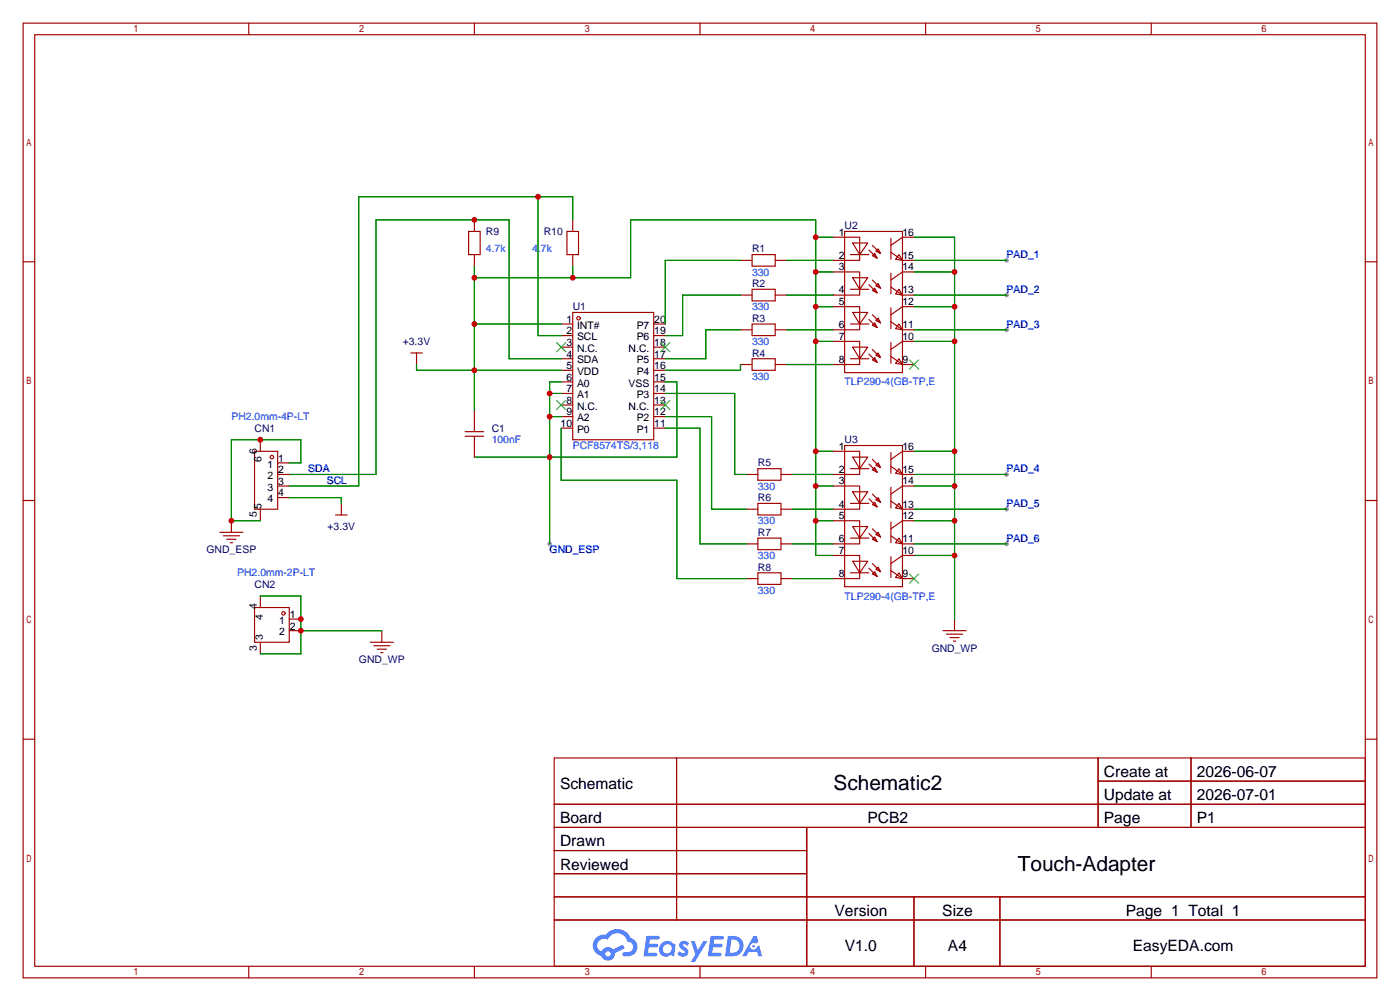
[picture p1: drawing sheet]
<svg xmlns="http://www.w3.org/2000/svg" width="307mm" height="220mm" viewBox="0 0 307 220" stroke-linecap="round" stroke-linejoin="round" font-family="sans-serif">
<g fill="#999">
<circle cx="120.6" cy="119.4" r=".51"/>
<circle cx="221" cy="64.8" r=".51"/>
<circle cx="221" cy="72.4" r=".51"/>
<circle cx="221" cy="104.1" r=".51"/>
<circle cx="221" cy="111.8" r=".51"/>
<circle cx="221" cy="57.1" r=".51"/>
<circle cx="221" cy="119.4" r=".51"/>
</g>
<g fill="none" stroke="#a10000" stroke-width=".25">
<path d="M5.1 5.1h297.2v209.5h-297.2zM7.6 7.6h292.1v204.5h-292.1zM54.6 5.1v2.5M104.1 5.1v2.5M153.7 5.1v2.5M203.2 5.1v2.5M252.7 5.1v2.5M5.1 57.5h2.5M299.7 57.5h2.6M5.1 109.9h2.5M299.7 109.9h2.6M5.1 162.2h2.5"/>
<path d="M121.7 166.4h178v45.7h-178zM121.7 176.5h178M148.5 166.4v35.5M241.1 166.4v15.2M241.1 171.4h58.6M261.5 166.4v15.2M299.7 162.2h2.6M121.7 181.6h178M121.7 186.7h55.4M121.7 196.8h178M121.7 191.8h55.4M177.1 181.6v30.5"/>
<path d="M200.6 196.8v15.3M219.5 196.8v15.3M54.6 212.1v2.5M104.1 212.1v2.5M121.7 201.9h178M153.7 212.1v2.5M203.2 212.1v2.5M252.7 212.1v2.5"/>
</g>
<g fill="#5487ff">
<path d="M149.4 206.8a1.3 1.3 0 0 1 1.8 .3l-.4 .6a.54 .54 0 0 0-.9-.3l.2 .3a1.28 1.28 0 0 1 .7 2 1.53 1.53 0 0 1-2.1-.3l.5-.6 .8 .4a.31 .31 0 0 0 .3-.2 .31 .31 0 0 0-.3-.4 1.12 1.12 0 0 1-.6-1.8z"/>
<path d="M151.7 206.6h.8l.7 2 1.2-2h.9l-2.7 4.5h-.9l1-1.6z"/>
<path d="M141.9 205.4h2.3a.46 .46 0 0 1 .5 .1 .46 .46 0 0 1 .1 .5l-.4 .2h-1.7l-.2 .9h1.7a.4 .4 0 0 1 .3 .5 .4 .4 0 0 1-.4 .3h-1.7l-.1 1.2h1.3a.46 .46 0 0 1 .5 .1 .46 .46 0 0 1 .1 .5l-.3 .2h-2.6z"/>
<path d="M156 205.4h2.3a.47 .47 0 0 1 .5 .1 .47 .47 0 0 1 .1 .5l-.4 .2h-1.7l-.1 .9h1.6a.4 .4 0 0 1 .3 .5 .4 .4 0 0 1-.4 .3h-1.7l-.1 1.2h1.3a.46 .46 0 0 1 .5 .1 .46 .46 0 0 1 .2 .5l-.4 .2h-2.6z"/>
<path d="M165.4 205.4h.7l.4 1.4-.6 .3a.75 .75 0 0 0-1.2 .3 .75 .75 0 0 0 .5 1.1 .75 .75 0 0 0 1-.7l.5-.3 .6 2.4h-.8l-.3-1h-1.8l-.6 1h-.9z"/>
<path d="M159.8 205.4l-.6 4.5h1.4a2.27 2.27 0 0 0 2.6-2.3 2.27 2.27 0 0 0-2.7-2.2zM160.6 206.2a1.5 1.5 0 0 1 1.8 1.5 1.5 1.5 0 0 1-2 1.4h-.2z"/>
<path d="M145.2 207.1a1.6 1.6 0 0 0-.3 2.2 1.6 1.6 0 0 0 2.3 .2l.8 .4 .3-2.5-.2-.2-.4-.1a1.58 1.58 0 0 0-2.5 0zM145.8 207.6a.98 .98 0 0 1 1.6 .4 .98 .98 0 0 1-1 1.3 .94 .94 0 0 1-.9-.7 .94 .94 0 0 1 .3-1z"/>
<path d="M130.9 205.8a2.37 2.37 0 0 0 1.1 4 1.54 1.54 0 0 0 1.8 1 1.54 1.54 0 0 0 1.2-1.6l2.2-1.1-.5-.7-2.1 1a1.57 1.57 0 0 0-2.6 .5 1.5 1.5 0 0 1-.7-2.1 1.5 1.5 0 0 1 2.2-.5 2.23 2.23 0 0 1 2.2-1.5 2.23 2.23 0 0 1 2 1.9 1.16 1.16 0 0 1 1.3 1.1 1.16 1.16 0 0 1-1.1 1.2h-.7a.47 .47 0 0 0-.6 .4 .47 .47 0 0 0 .5 .5 2.17 2.17 0 0 0 2.5-.9 2.17 2.17 0 0 0-.4-2.7l-.8-.4a3.2 3.2 0 0 0-5.4-.8l-1.1 .1zM132.9 209.4a.6 .6 0 0 1 1.2 0 .6 .6 0 0 1-1.2 0z"/>
<circle cx="165.4" cy="207.7" r=".28"/>
</g>
<g fill="none" stroke="#a10000" stroke-width=".25">
<path d="M102.9 50.8h2.5v5.1h-2.5zM104.1 48.3v2.5M104.1 55.9v2.5M124.5 50.8h2.5v5.1h-2.5zM125.7 48.3v2.5M125.7 55.9v2.5M162.6 57.1h2.5M165.1 55.9h5.1v2.5h-5.1zM170.2 57.1h2.5M182.9 52.1h5.8v5h-5.8M182.9 59.7h5.8v5.1h-5.8M185.4 50.8h12.7v31h-12.7z"/>
<path d="M186.7 55.9h4.1M187.2 53.3h3.3l-1.8 2.6zM190.8 54.9l1.7 1.7M191.5 56.1l.5-.5 .5 1zM191.5 53.8l1.8 1.8M192.3 55.1l.5-.5 .5 1zM195.6 52.3v4.6M195.6 59.9v4.6M195.6 55.4l2.5 1.7M197.4 55.9l.7 1.2-1.5-.2zM198.1 57.1h2.6M200.7 52.1h-2.6l-2.5 1.7"/>
<path d="M200.7 59.7h-2.6l-2.5 1.8M90.2 77.5h2.5M91.4 77.5v2.5M123.2 71.1h2.5M123.2 73.7h2.5M123.2 76.2h2.5M123.2 78.7h2.5M125.7 68.6h17.8v27.9h-17.8zM143.5 71.1h2.5M143.5 73.7h2.5M143.5 76.2h2.5M143.5 78.7h2.5"/>
<path d="M162.6 64.8h2.5M162.6 72.4h2.5M165.1 63.5h5.1v2.5h-5.1zM165.1 71.1h5.1v2.6h-5.1zM165.1 78.7h5.1v2.6h-5.1zM170.2 64.8h2.5M170.2 72.4h2.5M182.9 67.3h5.8v5.1h-5.8M182.9 74.9h5.8v5.1h-5.8M186.7 71.1h4.1M186.7 78.7h4.1M186.7 63.5h4.1"/>
<path d="M187.2 61h3.3l-1.8 2.5zM187.2 68.6h3.3l-1.8 2.5zM187.2 76.2h3.3l-1.8 2.5zM190.8 62.5l1.7 1.8M190.8 70.1l1.7 1.8M190.8 77.7l1.7 1.8M191.5 63.8l.5-.6 .5 1.1zM191.5 71.4l.5-.5 .5 1zM191.5 79l.5-.5 .5 1zM191.5 61.5l1.8 1.7M191.5 69.1l1.8 1.8M191.5 76.7l1.8 1.8"/>
<path d="M192.3 62.7l.5-.5 .5 1zM192.3 70.4l.5-.6 .5 1.1zM192.3 78l.5-.5 .5 1zM195.6 67.6v4.5M195.6 75.2v4.6M195.6 63l2.5 1.8M195.6 70.6l2.5 1.8M195.6 78.2l2.5 1.8M197.4 63.5l.7 1.3-1.5-.3zM197.4 71.1l.7 1.3-1.5-.3zM197.4 78.7l.7 1.3-1.5-.2zM198.1 64.8h2.6"/>
<path d="M198.1 72.4h2.6M200.7 67.3h-2.6l-2.5 1.8M200.7 74.9h-2.6l-2.5 1.8M55.9 99.1h5.1v12.7h-5.1zM57.1 96.5v2.6M102.1 95.8h4.1M102.1 94.7h4.1M104.1 90.2v4.5M104.1 95.8v4.5M123.2 81.3h2.5M123.2 83.8h2.5M123.2 86.4h2.5"/>
<path d="M123.2 88.9h2.5M123.2 91.4h2.5M123.2 94h2.5M143.5 81.3h2.5M143.5 83.8h2.5M143.5 86.4h2.5M143.5 88.9h2.5M143.5 91.4h2.5M143.5 94h2.5M162.6 80h2.5M170.2 80h2.5M182.9 99.1h5.8v5h-5.8"/>
<path d="M185.4 97.8h12.7v31h-12.7zM195.6 99.3v4.6M198.1 80h2.6M200.7 99.1h-2.6l-2.5 1.7M48.3 116.8h5M49 117.6h3.6M49.8 118.4h2M50.5 119.1h.6M50.8 114.3v2.5M57.1 111.8v2.5M61 104.1h2.5M61 101.6h2.5"/>
<path d="M61 106.7h2.5M61 109.2h2.5M73.7 113h2.5M74.9 110.5v2.5M163.8 104.1h2.6M163.8 111.8h2.6M163.8 119.4h2.6M166.4 102.9h5v2.5h-5zM166.4 110.5h5v2.5h-5zM166.4 118.1h5v2.5h-5zM171.4 104.1h2.6M171.4 111.8h2.6"/>
<path d="M171.4 119.4h2.6M182.9 106.7h5.8v5.1h-5.8M182.9 114.3h5.8v5.1h-5.8M186.7 102.9h4.1M186.7 110.5h4.1M186.7 118.1h4.1M187.2 100.3h3.3l-1.8 2.6zM187.2 107.9h3.3l-1.8 2.6zM187.2 115.6h3.3l-1.8 2.5zM190.8 101.9l1.7 1.7M190.8 109.5l1.7 1.8M190.8 117.1l1.7 1.8"/>
<path d="M191.5 103.1l.5-.5 .5 1zM191.5 110.7l.5-.5 .5 1.1zM191.5 118.4l.5-.5 .5 1zM191.5 100.8l1.8 1.8M191.5 108.5l1.8 1.7M191.5 116.1l1.8 1.8M192.3 102.1l.5-.5 .5 1zM192.3 109.7l.5-.5 .5 1zM192.3 117.3l.5-.5 .5 1.1zM195.6 102.4l2.5 1.7M195.6 106.9v4.6M195.6 114.6v4.5"/>
<path d="M195.6 110l2.5 1.8M195.6 117.6l2.5 1.8M197.4 102.9l.7 1.2-1.5-.2zM197.4 110.5l.7 1.3-1.5-.3zM197.4 118.1l.7 1.3-1.5-.3zM198.1 104.1h2.6M198.1 111.8h2.6M198.1 119.4h2.6M200.7 106.7h-2.6l-2.5 1.8M200.7 114.3h-2.6l-2.5 1.8M55.9 133.3h7.6v7.7h-7.6zM57.1 130.8v2.5"/>
<path d="M63.5 138.4h2.5M63.5 135.9h2.5M83.8 138.4v2.6M163.8 127h2.6M166.4 125.7h5v2.6h-5zM171.4 127h2.6M182.9 121.9h5.8v5.1h-5.8M186.7 125.7h4.1M187.2 123.2h3.3l-1.8 2.5zM190.8 124.7l1.7 1.8M191.5 126l.5-.5 .5 1zM191.5 123.7l1.8 1.8"/>
<path d="M192.3 125l.5-.5 .5 1zM195.6 122.2v4.5M195.6 125.2l2.5 1.8M197.4 125.7l.7 1.3-1.5-.3zM198.1 127h2.6M200.7 121.9h-2.6l-2.5 1.8M207 138.4h5.1M207.8 139.2h3.5M208.5 140h2.1M209.5 135.9v2.5M57.1 141v2.5M81.3 141h5.1"/>
<path d="M82 141.7h3.6M82.8 142.5h2M83.6 143.3h.5M209.3 140.7h.5"/>
<circle cx="127" cy="69.8" r=".38"/>
<circle cx="59.7" cy="100.3" r=".38"/>
<circle cx="62.2" cy="134.6" r=".38"/>
</g>
<path d="M122.2 75.2l2 2M124.2 75.2l-2 2M145 75.2l2.1 2M147.1 75.2l-2.1 2M199.6 79l2.1 2M201.7 79l-2.1 2M122.2 87.9l2 2M124.2 87.9l-2 2M145 87.9l2.1 2M147.1 87.9l-2.1 2M199.6 126l2.1 2M201.7 126l-2.1 2" fill="none" stroke="#3c3" stroke-width=".25"/>
<g fill="none" stroke="#008700" stroke-width=".25">
<path d="M104.1 58.4v31.8M118.1 43.2v30.5h5.1M125.7 48.3v-5.1h-47v63.5h-15.2M125.7 58.4v2.6M162.6 57.1h-16.6v14M172.7 57.1h10.2M179.1 52.1h3.8M179.1 59.7h3.8M200.7 52.1h8.8v83.8M200.7 59.7h8.8M200.7 57.1h20.3M104.1 61h34.3v-12.7h40.7v73.6h3.8"/>
<path d="M104.1 71.1h19.1M123.2 78.7h-11.4v-30.4h-29.3v55.8h-19M162.6 72.4h-7.7v6.3h-8.9M162.6 64.8h-12.7v8.9h-3.9M172.7 64.8h10.2M172.7 72.4h10.2M179.1 67.3h3.8M179.1 74.9h3.8M200.7 64.8h20.3M200.7 72.4h20.3M200.7 67.3h8.8M200.7 74.9h8.8"/>
<path d="M91.4 80v1.3h31.8M120.6 91.4h2.6M120.6 86.4h2.6M123.2 83.8h-2.6v35.6M123.2 94v11.4h25.4v21.6h15.2M146 83.8h2.6v16.5h-44.5M146 91.4h10.2v20.4h7.6M146 86.4h15.3v17.7h2.5M146 94h7.7v25.4h10.1M162.6 80v1.3h-16.6M172.7 80h10.2M179.1 99.1h3.8"/>
<path d="M200.7 99.1h8.8M63.5 101.6h2.5v-5.1h-15.2v17.8h6.3M63.5 109.2h11.4v1.3M174 104.1h8.9M174 111.8h8.9M174 119.4h8.9M179.1 106.7h3.8M179.1 114.3h3.8M200.7 104.1h20.3M200.7 106.7h8.8M200.7 111.8h20.3M200.7 114.3h8.8"/>
<path d="M200.7 119.4h20.3M57.1 130.8h8.9v12.7h-8.9M66 138.4h17.8M174 127h8.9M200.7 121.9h8.8"/>
</g>
<g fill="#c00">
<circle cx="120.7" cy="86.4" r=".63"/>
<circle cx="120.7" cy="91.4" r=".63"/>
<circle cx="120.7" cy="100.3" r=".63"/>
<circle cx="104.1" cy="48.3" r=".63"/>
<circle cx="118.1" cy="43.2" r=".63"/>
<circle cx="209.6" cy="59.7" r=".63"/>
<circle cx="209.6" cy="67.3" r=".63"/>
<circle cx="209.6" cy="74.9" r=".63"/>
<circle cx="209.6" cy="99.1" r=".63"/>
<circle cx="209.6" cy="106.7" r=".63"/>
<circle cx="209.6" cy="114.3" r=".63"/>
<circle cx="209.6" cy="121.9" r=".63"/>
<circle cx="104.1" cy="81.3" r=".63"/>
<circle cx="104.1" cy="71.1" r=".63"/>
<circle cx="104.1" cy="61" r=".63"/>
<circle cx="125.7" cy="61" r=".63"/>
<circle cx="179.1" cy="52.1" r=".63"/>
<circle cx="179.1" cy="59.7" r=".63"/>
<circle cx="179.1" cy="67.3" r=".63"/>
<circle cx="179.1" cy="74.9" r=".63"/>
<circle cx="179.1" cy="99.1" r=".63"/>
<circle cx="179.1" cy="106.7" r=".63"/>
<circle cx="179.1" cy="114.3" r=".63"/>
<circle cx="66" cy="135.9" r=".63"/>
<circle cx="66" cy="138.4" r=".63"/>
<circle cx="57.2" cy="96.5" r=".63"/>
<circle cx="50.8" cy="114.3" r=".63"/>
</g>
<g font-size="4.6">
<text x="183" y="173.4">Schematic2</text>
<text x="223.4" y="191.2">Touch-Adapter</text>
</g>
<g font-size="3.4">
<text x="122.9" y="173.1">Schematic</text>
<text x="242.3" y="170.5">Create at</text>
<text x="262.7" y="170.5">2026-06-07</text>
<text x="242.3" y="175.6">Update at</text>
<text x="262.7" y="175.6">2026-07-01</text>
<text x="122.9" y="180.7">Board</text>
<text x="122.9" y="185.8">Drawn</text>
<text x="190.4" y="180.7">PCB2</text>
<text x="242.3" y="180.7">Page</text>
<text x="262.7" y="180.7">P1</text>
<text x="122.9" y="190.9">Reviewed</text>
<text x="183.2" y="201">Version</text>
<text x="206.9" y="201">Size</text>
<text x="247.2" y="201">Page 1 Total 1</text>
<text x="185.5" y="208.6">V1.0</text>
<text x="208.1" y="208.6">A4</text>
<text x="248.7" y="208.6">EasyEDA.com</text>
</g>
<g font-size="2.3" fill="#000080">
<text x="106.7" y="51.6">R9</text>
<text x="119.4" y="51.6">R10</text>
<text x="185.4" y="50.3">U2</text>
<text x="165.1" y="55.4">R1</text>
<text x="165.1" y="63">R2</text>
<text x="125.7" y="68.1">U1</text>
<text x="165.1" y="70.6">R3</text>
<text x="88.4" y="75.7">+3.3V</text>
<text x="165.1" y="78.3">R4</text>
<text x="55.9" y="94.8">CN1</text>
<text x="107.9" y="94.8">C1</text>
<text x="185.4" y="97.3">U3</text>
<text x="166.4" y="102.4">R5</text>
<text x="166.4" y="110">R6</text>
<text x="71.9" y="116.4">+3.3V</text>
<text x="166.4" y="117.6">R7</text>
<text x="45.3" y="121.4">GND_ESP</text>
<text x="166.4" y="125.3">R8</text>
<text x="55.9" y="129.1">CN2</text>
<text x="204.5" y="143">GND_WP</text>
<text x="78.8" y="145.6">GND_WP</text>
</g>
<g font-size="2.3">
<text x="184.1" y="51.7">1</text>
<text x="198.1" y="51.7">16</text>
<text x="184.1" y="56.8">2</text>
<text x="184.1" y="59.3">3</text>
<text x="198.1" y="56.8">15</text>
<text x="198.1" y="59.3">14</text>
<text x="184.1" y="64.4">4</text>
<text x="198.1" y="64.4">13</text>
<text x="124.3" y="70.9">1</text>
<text x="143.6" y="70.9">20</text>
<text x="184.1" y="67">5</text>
<text x="198.1" y="67">12</text>
<text x="124.3" y="73.4">2</text>
<text x="124.3" y="75.9">3</text>
<text x="126.7" y="72.1">INT#</text>
<text x="126.7" y="74.7">SCL</text>
<text x="126.7" y="77.2">N.C.</text>
<text x="138" y="77.2">N.C.</text>
<text x="139.8" y="74.7">P6</text>
<text x="139.8" y="72.1">P7</text>
<text x="143.6" y="75.9">18</text>
<text x="143.6" y="73.4">19</text>
<text x="184.1" y="72">6</text>
<text x="184.1" y="74.6">7</text>
<text x="198.1" y="72">11</text>
<text x="198.1" y="74.6">10</text>
<text x="124.3" y="78.5">4</text>
<text x="124.3" y="81">5</text>
<text x="124.3" y="83.6">6</text>
<text x="126.7" y="79.8">SDA</text>
<text x="126.7" y="82.3">VDD</text>
<text x="139.8" y="82.3">P4</text>
<text x="139.8" y="79.8">P5</text>
<text x="143.6" y="83.6">15</text>
<text x="143.6" y="81">16</text>
<text x="143.6" y="78.5">17</text>
<text x="184.1" y="79.7">8</text>
<text x="198.1" y="79.7">9</text>
<text x="124.3" y="86.1">7</text>
<text x="124.3" y="88.6">8</text>
<text x="126.7" y="84.8">A0</text>
<text x="126.7" y="87.4">A1</text>
<text x="126.7" y="89.9">N.C.</text>
<text x="138" y="84.8">VSS</text>
<text x="138" y="89.9">N.C.</text>
<text x="139.8" y="87.4">P3</text>
<text x="143.6" y="88.6">13</text>
<text x="143.6" y="86.1">14</text>
<text x="123.1" y="93.7">10</text>
<text x="124.3" y="91.2">9</text>
<text x="126.7" y="92.5">A2</text>
<text x="126.7" y="95">P0</text>
<text x="139.8" y="95">P1</text>
<text x="139.8" y="92.5">P2</text>
<text x="143.6" y="93.7">11</text>
<text x="143.6" y="91.2">12</text>
<text x="56.4" y="99.5" transform="rotate(-90 56.4 99.5)">6</text>
<text x="57.4" y="101.3" transform="rotate(-90 57.4 101.3)">6</text>
<text x="61.1" y="101.3">1</text>
<text x="184.1" y="98.7">1</text>
<text x="198.1" y="98.7">16</text>
<text x="58.7" y="102.6">1</text>
<text x="58.7" y="105.2">2</text>
<text x="58.7" y="107.7">3</text>
<text x="61.1" y="103.9">2</text>
<text x="61.1" y="106.4">3</text>
<text x="184.1" y="103.8">2</text>
<text x="184.1" y="106.3">3</text>
<text x="198.1" y="103.8">15</text>
<text x="198.1" y="106.3">14</text>
<text x="56.4" y="113.5" transform="rotate(-90 56.4 113.5)">5</text>
<text x="57.4" y="111.7" transform="rotate(-90 57.4 111.7)">5</text>
<text x="58.7" y="110.2">4</text>
<text x="61.1" y="109">4</text>
<text x="184.1" y="111.4">4</text>
<text x="184.1" y="113.9">5</text>
<text x="198.1" y="111.4">13</text>
<text x="198.1" y="113.9">12</text>
<text x="184.1" y="119">6</text>
<text x="198.1" y="119">11</text>
<text x="184.1" y="121.6">7</text>
<text x="198.1" y="121.6">10</text>
<text x="184.1" y="126.6">8</text>
<text x="198.1" y="126.6">9</text>
<text x="56.4" y="133.7" transform="rotate(-90 56.4 133.7)">4</text>
<text x="57.7" y="136" transform="rotate(-90 57.7 136)">4</text>
<text x="61.3" y="136.9">1</text>
<text x="63.6" y="135.6">1</text>
<text x="56.4" y="142.9" transform="rotate(-90 56.4 142.9)">3</text>
<text x="57.7" y="140.5" transform="rotate(-90 57.7 140.5)">3</text>
<text x="61.3" y="139.4">2</text>
<text x="63.6" y="138.2">2</text>
</g>
<g font-size="2.3" fill="#00f">
<text x="106.7" y="55.4">4.7k</text>
<text x="116.8" y="55.4">4.7k</text>
<text x="221" y="56.7">PAD_1</text>
<text x="165.1" y="60.5">330</text>
<text x="221" y="64.3">PAD_2</text>
<text x="165.1" y="68.1">330</text>
<text x="221" y="71.9">PAD_3</text>
<text x="165.1" y="75.7">330</text>
<text x="165.1" y="83.3">330</text>
<text x="185.4" y="84.6">TLP290-4(GB-TP,E</text>
<text x="50.8" y="92.2">PH2.0mm-4P-LT</text>
<text x="107.9" y="97.3">100nF</text>
<text x="125.7" y="98.6">PCF8574TS/3,118</text>
<text x="67.7" y="103.7">SDA</text>
<text x="71.8" y="106.2">SCL</text>
<text x="166.4" y="107.5">330</text>
<text x="221" y="103.7">PAD_4</text>
<text x="221" y="111.3">PAD_5</text>
<text x="166.4" y="115.1">330</text>
<text x="221" y="118.9">PAD_6</text>
<text x="120.6" y="121.4">GND_ESP</text>
<text x="166.4" y="122.7">330</text>
<text x="52.1" y="126.5">PH2.0mm-2P-LT</text>
<text x="166.4" y="130.3">330</text>
<text x="185.4" y="131.6">TLP290-4(GB-TP,E</text>
</g>
</svg>
